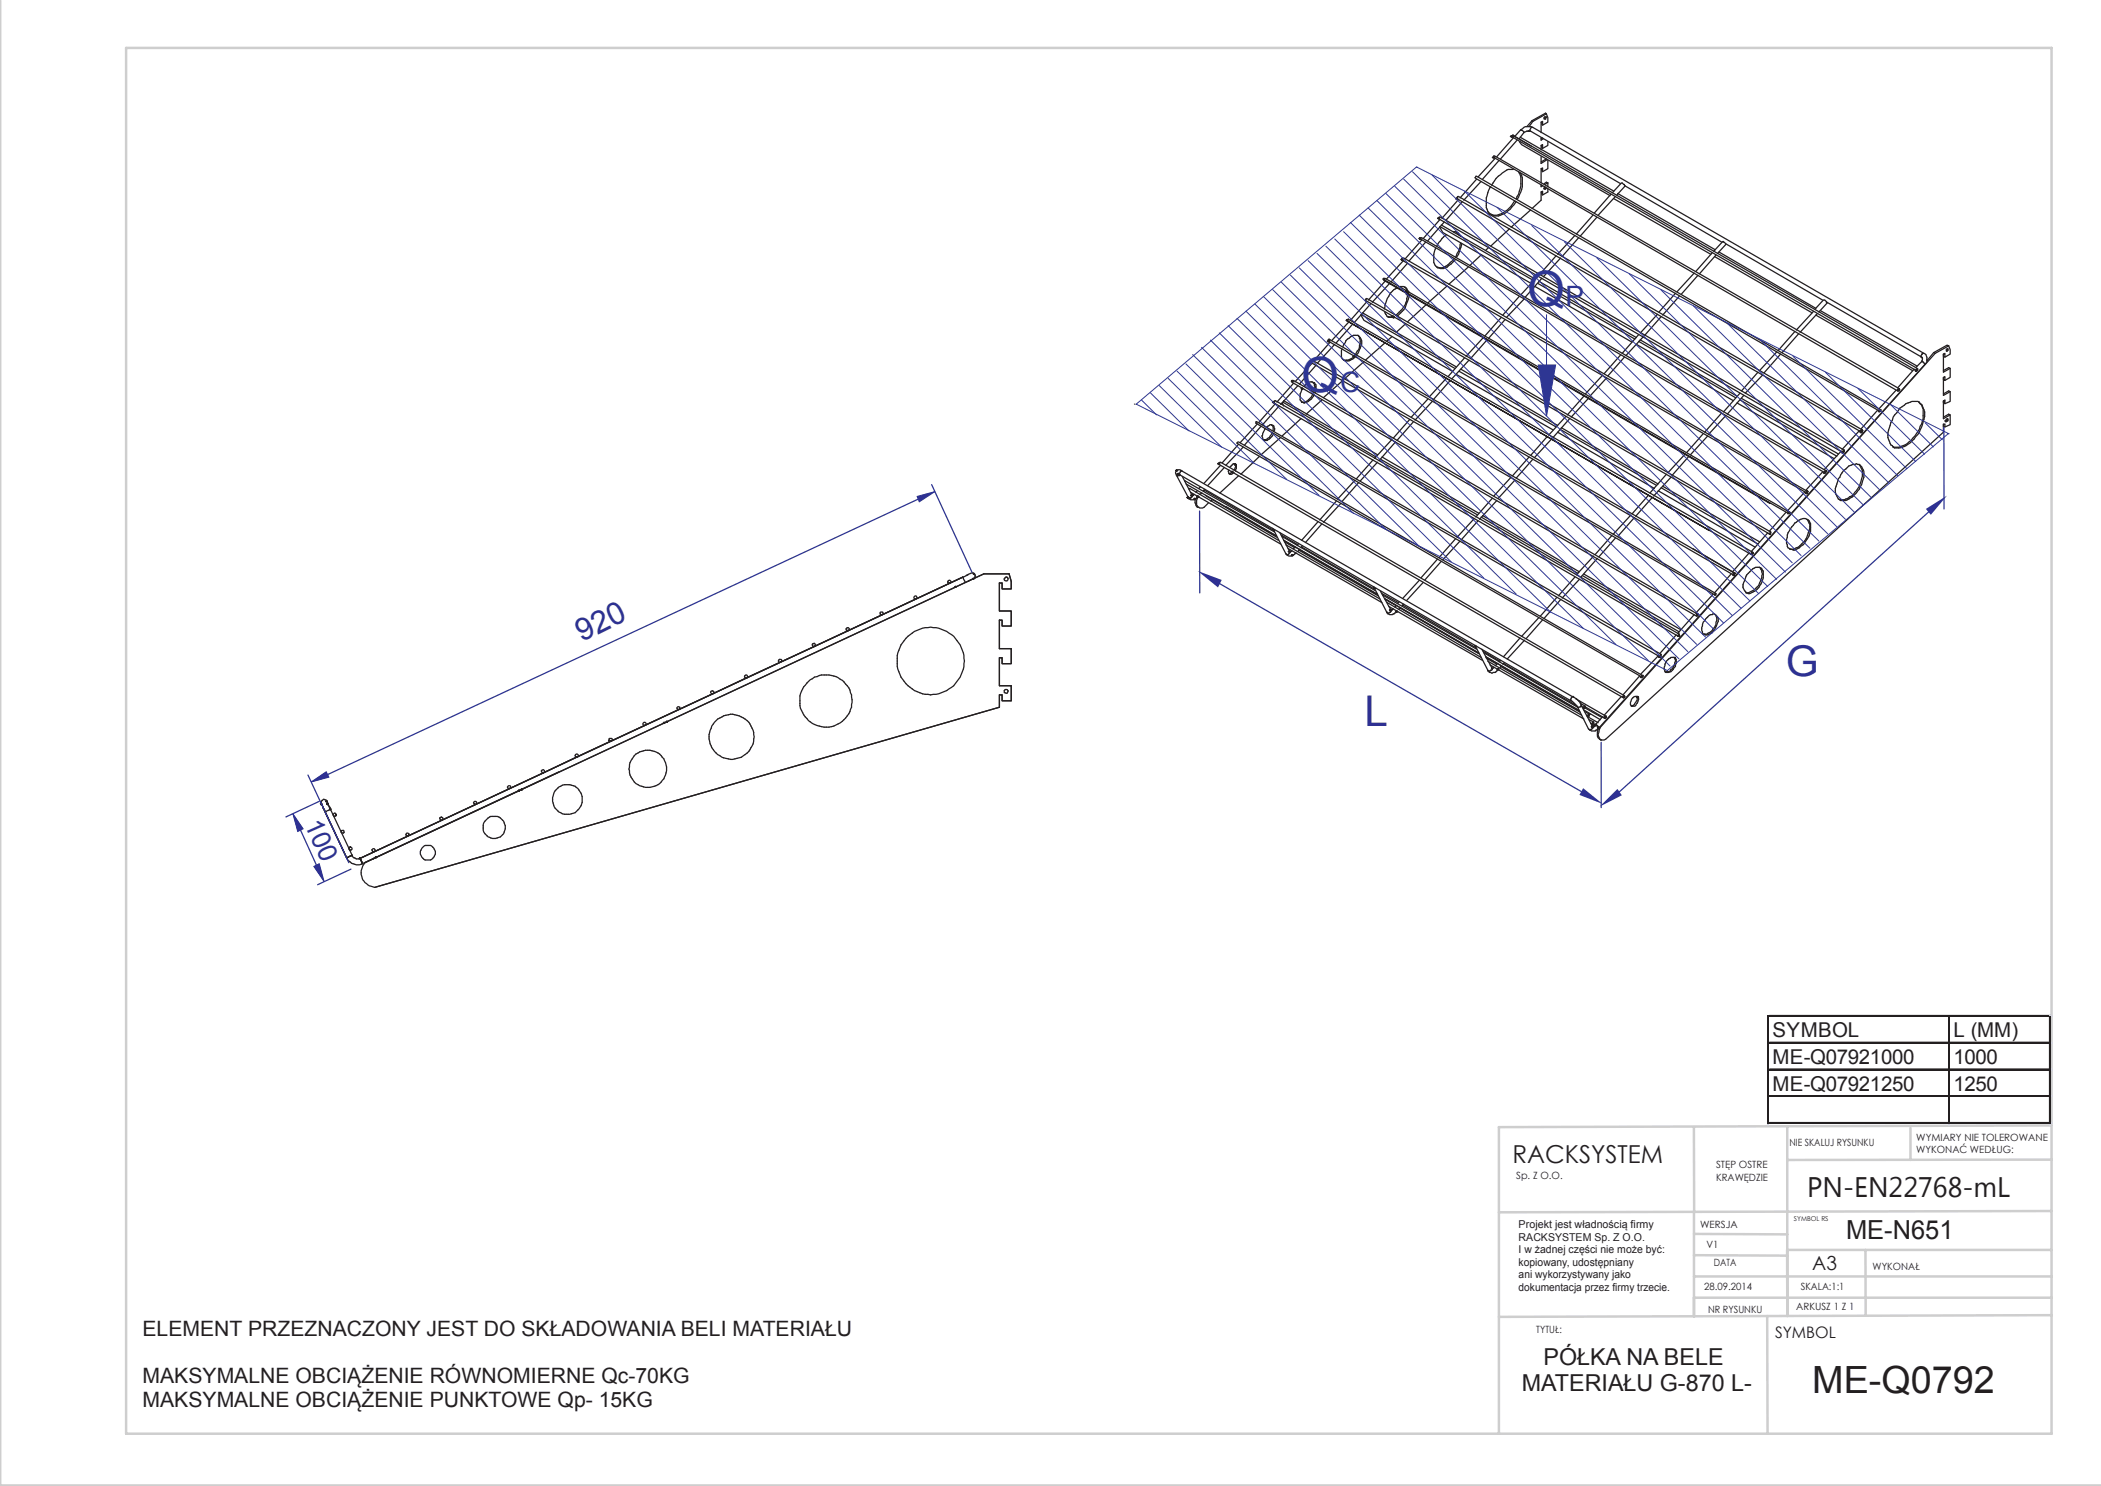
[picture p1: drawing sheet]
<svg xmlns="http://www.w3.org/2000/svg" width="420mm" height="297mm" viewBox="0 0 420 297" stroke-linecap="round" stroke-linejoin="round" font-family="sans-serif">
<g fill="none" stroke="#cecece" stroke-width=".5">
<path d="M0 .1v296.8h420M25.2 9.6h384.9v277h-384.9zM338.6 225.3l.1 16.9M357.3 225.1v37.9v-13.2M381.9 225.5v6.3M410 224.9l-110.4 .4v61.3M410.1 231.8h-52.8M338.6 259.4h71.5M338.6 255.1h71.5M338.6 250.9l18.7 .1M338.6 246.6l18.7 .1M338.6 242.2v20.9"/>
<path d="M357.3 249.8h52.8M372.9 249.8l.1 13.2M410.1 242l-110.5 .3M353.3 263v23.6M410.1 262.9l-110.5 .3"/>
</g>
<g fill="none" stroke="#231f20" stroke-width=".25">
<path d="M189.5 116.2a.3 .3 0 0 1 .4-.2 .3 .3 0 0 1 0 .5h-.3zM190.9 117.3h.3M191 117.2h.1M191 117.4h.1M192.5 115.3l.9-.4a1.04 1.04 0 0 1 1.3-.2 .54 .54 0 0 1 .2 .6 .54 .54 0 0 1-.4 .4M192.5 115.3h.1M192.5 115.3l-29.7 13.9M193 116.4l-.5-1.1-120.5 56.3 .3 .8 .1 .2 39.4-18.3M193.3 114.9l-.2 .1M193.6 114.8l-.2 .1M193.9 116l-.3 .2M194.1 115.9l-.1 .1"/>
<path d="M194.3 115.8h.3M194.4 114.5l.4 .4M194.5 114.7h.3M194.5 115.6h.1M194.6 114.6h.1M194.6 114.8h.1M194.7 115.6v.1h-.3M194.8 115.3h.1M194.9 115v.1M199.8 116.5v5.6h2.4v3h-1.9v-1.2h-.5M200.8 115.7l.3-.4 .4 .3a.39 .39 0 0 1-.3 .5 .39 .39 0 0 1-.4-.4zM201.7 114.7l.5 1.5v1.5h-1.9v-1.2h-.5"/>
<path d="M201.7 114.7h-5l-123.7 57.7M149.3 135.4l-6.8 3.3M155.8 131.8l-.1 .1M162 135.9a5.2 5.2 0 0 1 7 .8 3.6 3.6 0 0 1 1.2 2.6 5.2 5.2 0 0 1-4.9 6.1 5.2 5.2 0 0 1-5.4-5.8 5.1 5.1 0 0 1 2.1-3.7zM162.8 129.2l-47.4 22M162.8 129.2l-13.5 6.2M169.3 125.6a.31 .31 0 0 1 .4-.1 .31 .31 0 0 1 0 .5 .31 .31 0 0 1-.4 0l-.1-.1zM181.5 127.2a6.7 6.7 0 0 1 9.1-.1 6.7 6.7 0 0 1 .7 9.1 5.6 5.6 0 0 1-3.1 2.3 6.7 6.7 0 0 1-8.7-4.8 6.1 6.1 0 0 1 .4-4.3l.2-.5zM199.8 129.6h2.4v3h-1.9v-1.1h-.5v5.6h2.4v3h-1.9v-1.2h-.5v2.5M199.8 123.9v5.7M65.2 159.9l.1 .2h-.1M103.6 158h.3"/>
<path d="M103.7 157.9h.1M103.7 158.1h.1M104.1 157.8h.3M104.2 157.9h.1M104.2 157.7h.1M108.2 154a.34 .34 0 0 1 .4-.2 .34 .34 0 0 1 .3 .5 .34 .34 0 0 1-.5 .2zM108.6 154.5l-36.6 17.1 .4 1M108.6 154.5l-36.6 17.1M115.4 151.2l-6.8 3.3M121.6 148h.4M121.8 147.7a.36 .36 0 0 1 .3-.1 .36 .36 0 0 1 .3 .3l-.4 .2zM121.8 147.9h.1"/>
<path d="M121.8 148.1h.1M132.6 144.5h.3M132.7 144.4h.1M132.7 144.6h.1M133.1 144.3h.4M133.3 144.4h.1M133.3 144.1h.1M199.8 141.4l-124.9 36a3.2 3.2 0 0 1-2.5-1.9 2.89 2.89 0 0 1 .6-3.1M199.8 141.4l-124.9 36M64 160.6h.4M64.1 160.3l.1-.1a.65 .65 0 0 1 .9-.4l.4 .8M64.1 160.7h.3"/>
<path d="M64.1 160.8h.4M64.2 160.7l.2 .2M64.2 160.5h-.1l.3 .3M64.2 160.9h.2M64.4 160.9l.3 .8M64.6 161.3l.1 .3M64.7 161.7l.3 .5M64.7 161.7l.3 .4 4.3 9.4M64.8 161.8l4.5 9.7M65.1 160.2h.3M65.2 160.3h.1M65.3 160.7h.3"/>
<path d="M65.3 160.6h.3M65.4 160.8h.1M65.4 160.5h.1M65.5 160.6l.1 .1M65.5 160.6l.1 .2M65.6 160.7l.5 1.1M65.9 161.8h.3M65.9 161.7h.3M65.9 161.3l.1 .4M65.9 161.1l.2 .6M66 161.9h.1M66 161.6h.1"/>
<path d="M66.1 161.8l-1.1 .4 4.3 9.3 1.1-.6M66.1 161.8l4.3 9.1M67.3 162.9l-.2 .1a.3 .3 0 0 0-.1-.4 .3 .3 0 0 0-.4 .1 .3 .3 0 0 0 .1 .4l.2 .1 .2-.2M69.3 171.5l1.1-.6 .1 .2a1.17 1.17 0 0 0 1.4 .5M69.3 171.5a2.46 2.46 0 0 0 3.1 1.1M69.9 169.3l-.1 .1a.32 .32 0 0 0 .1 .5 .32 .32 0 0 0 .5-.2v-.2l-.5-.2h.2M70.4 170.9l-1.1 .6M71.8 171.6h.3M71.9 171.5h.1M71.9 171.7h.1M72 171.6l.4 1M72 171.7l.4 .9"/>
<path d="M72 171.6v.1M74.8 171.6l-.1 .1M75 171.3h.3M75.1 171.2h.1M75.1 171.5h.1M88 163.4a.31 .31 0 0 1 .4 0 .31 .31 0 0 1 0 .4 .31 .31 0 0 1-.4 0l-.1-.2zM88.2 163.3l.1 .1"/>
<circle cx="183" cy="119.4" r=".3"/>
<circle cx="142.4" cy="138.4" r=".33"/>
<circle cx="149.1" cy="135.2" r=".3"/>
<circle cx="155.9" cy="132" r=".32"/>
<circle cx="162.7" cy="128.9" r=".33"/>
<circle cx="176.2" cy="122.6" r=".33"/>
<circle cx="201.1" cy="138.2" r=".39"/>
<circle cx="101.8" cy="157.3" r=".32"/>
<circle cx="113.4" cy="159.8" r="2.99"/>
<circle cx="115.3" cy="151" r=".3"/>
<circle cx="128.8" cy="144.6" r=".3"/>
<circle cx="129.5" cy="153.7" r="3.7"/>
<circle cx="135.6" cy="141.5" r=".3"/>
<circle cx="146.2" cy="147.3" r="4.5"/>
<circle cx="68.5" cy="166.2" r=".28"/>
<circle cx="74.7" cy="169.9" r=".3"/>
<circle cx="81.5" cy="166.7" r=".3"/>
<circle cx="85.5" cy="170.4" r="1.5"/>
<circle cx="95" cy="160.5" r=".3"/>
<circle cx="98.8" cy="165.4" r="2.25"/>
</g>
<path d="M60.1 165.9l3.2 7.1M63.8 160.2l-6.6 3.1M70.2 173.7l-6.7 3.1" fill="none" stroke="#2e3092" stroke-width=".25"/>
<path d="M58.5 162.6l2.1 3-1.1 .6z" fill="#2e3092"/>
<path d="M58.5 162.6l2.1 3-1.1 .6z" fill-rule="evenodd" fill="#2e3092" stroke="#2e3092" stroke-width=".2"/>
<path d="M62.7 173.2l1.1-.6 1 3.6z" fill="#2e3092"/>
<path d="M62.7 173.2l1.1-.6 1 3.6z" fill-rule="evenodd" fill="#2e3092" stroke="#2e3092" stroke-width=".2"/>
<path d="M183.6 99.8l-118.1 55M186.2 96.9l8.1 17.5M61.6 154.9l8.1 17.5" fill="none" stroke="#2e3092" stroke-width=".25"/>
<path d="M183.3 99.2l3.6-.9-3.1 2z" fill="#2e3092"/>
<path d="M183.3 99.2l3.6-.9-3.1 2z" fill="none" stroke="#2e3092" stroke-width=".2"/>
<path d="M62.2 156.3l3-2 .6 1z" fill="#2e3092"/>
<path d="M62.2 156.3l3-2 .6 1z" fill-rule="evenodd" fill="#2e3092" stroke="#2e3092" stroke-width=".2"/>
<path d="M239.8 102.1v16.4M320.1 148.4v13" fill="none" stroke="#2e3092" stroke-width=".25"/>
<g fill="none" stroke="#231f20" stroke-width=".25">
<path d="M291 39.7h.4M291.1 39.6h.2M291.1 39.9h.2M291.3 39.6v-.2l.3-.1 80.7 46.6h-.2M291.3 39.6v.1l80.8 46.7-.1-.3 .3-.2v.3M291.6 39.9l-3.3 3.7M295 35.2l81 46.7v.1l-.3 .2-80.7-46.5-.1-.2zM295.2 35.8l-3.3 3.8M296.1 36.3l-3.5 3.7M298 37.3a5.3 5.3 0 0 0-.6 5 2.25 2.25 0 0 0 2.9 .6l.4-.2 1.2-.9 1.2-1.5M298.3 31.5h.5M298.5 31.3h.1"/>
<path d="M298.5 31.6h.1M298.9 31.6l-3.4 3.8M299.7 32.1l-3.3 3.7M301.9 27.3h.6M302.1 27.4h.3l80.7 46.7-.2-.2 .3-.3M302.1 27.1h.6M302.2 27.4v-.1l.3-.2 80.9 46.7-.2 .3h-.4M302.4 27h.1M302.5 33.9h-.3a2.58 2.58 0 0 0-2.2 1l-.9 .8-.9 1.3M302.5 27.6l-3.3 3.7M302.5 27.1l3.6 2.1M303.3 28l-3.3 3.8"/>
<path d="M303.6 34.3a4.8 4.8 0 0 1 .1 3.9l-.6 1.5M303.7 28.3l.5 .6 17.7 10.2M303.7 34.5a2.49 2.49 0 0 1 .6 2.4l-.3 1.5-.7 1.5M303.9 27.4l18.7 10.8M304.6 26.5v-.1l-.6-.5-1.2 1.4M304.6 26.5l-.9 1.2M305.5 26.2h.2h-.5l-.6 .3M305.7 26.2h.3M306.3 24.1l-1.1 1.2M306.3 24.1l.1 .2M306.4 25.5a2.2 2.2 0 0 0-2.4 .4M306.4 24.3l-.7 1"/>
<path d="M308.1 27.6v.4l.4-.3M308.1 31.3v1.4l1.2-.8M308.2 29.1v.4l.2 .2v-.8l-.3 .2v.9M308.2 33.7v.5l.2 .1v-.7l-.3 .1v2.9M308.2 38.4v.4l.2 .2v-.8l-.3 .2v1.6l-1.8 1.7M308.2 37h-.1v.3l.3-.1M308.4 25v-.7l-.3 .1v2.1M308.4 27.6l-.3 .1M308.7 37.6v.2h.3v-.2M308.7 37.6h.4M308.8 37.3l-.1 .3M308.8 23.4h.3l-.1 .4h-.3z"/>
<path d="M308.8 23.4l-.1 .3M309 37.5l-.3 .1M309.1 22.8l.3 .7v.9l-1 .6-.2-.1v-.5M309.1 22.8l-.1-.2-2.7 1.5M309.1 31.8l-1 .6M309.1 22.8l-2.7 1.5M309.4 28.3v.8l-1 .6M309.4 32.1v1.6l-1 .6M309.4 37.8v.6l-1 .6M309.4 36.6l-.3-.2-.4 .3M309.4 36.6v.7M309.4 36.6l-.6 .3"/>
<path d="M322 38.8l-3.3 3.8M322.6 39.7l19.4 11.1M322.9 39.3l-3.4 3.7M323.4 38.7l19.5 11.2M324 36.7l-18.2-10.5 .2-.6 .4-.1 78.2 45.1M324.9 37.2l-.2-.3-.6-.3-1.8 1.9M324.9 37.2l-1.7 1.8M324.9 37.2l19.3 11.2M276.4 55.8h.5M276.6 55.6h.1M276.7 55.9h-.1l.3-.3 80.8 46.7M276.9 56.2l-3.3 3.8"/>
<path d="M277.8 56.7l-3.5 3.7M279.3 57.6a5 5 0 0 0-2.4 3.4l-.2 .8M279.9 57.3a1.31 1.31 0 0 1 1.6 1M280 51.9h.5M280.2 51.7h.1M280.2 52h.1M280.3 51.7v-.1h.3l80.7 46.6M280.3 52l80.9 46.5h-.2v-.1l.3-.2M280.3 51.7v.3M280.6 52l-3.4 3.8M280.8 57.4a.58 .58 0 0 1 .4 .8M280.9 58.2h.6"/>
<path d="M281.1 58h.1M281.1 58.3h.6M281.1 58.8h.6M281.2 58.6h.2M281.2 58.9h.6M281.4 58.8a4.7 4.7 0 0 1-2.4 4.2M281.4 58.5h.1M281.4 52.6l-3.3 3.8M281.5 59.1h.2M281.7 58.9v.5a7 7 0 0 1-2.3 3.7h-.1M283.6 47.7h.5M283.8 47.5h.1"/>
<path d="M283.8 47.8h.1M283.9 47.8l.2-.3h.1l80.9 46.5M283.9 47.8l80.9 46.7-.2-.2h.2l.1-.3 .2 .2-.2 .1M284.2 48l-3.3 3.7M285 48.4l-3.3 3.8M287.1 49.6l-.5 1.2v.8a1.8 1.8 0 0 0 .8 1.9h.3M287.2 53.4l.5 .1M287.4 43.6h.4M287.5 43.5h.2M287.5 43.8h.2M287.7 43.5l.1-.2 80.9 46.7M287.7 43.8l80.8 46.6"/>
<path d="M287.7 43.5v.3M287.8 45.4l.6 1.1 17.7 10.2M287.8 45.3l18.8 10.8M287.8 43.9l-3.3 3.8M288.1 45l18.8 10.8M288.7 44.4l-3.3 3.7M289.2 46.9l-.9 .8-1.1 1.5M289.3 57.1l-3.9 3.5M290.5 46.3h.5l.6 .3 .4 .6M290.7 51.7l-.2 .3-1.5 1.2a1.55 1.55 0 0 1-1.3 .3M291 51.9l-1.7 1.5-.4 .1a1.28 1.28 0 0 1-1.2 0M291.3 46.5l.4 .6"/>
<path d="M292 48.6l-.4 1.6-.6 1.2M292.2 48.7l-.6 2.1-.5 .6M292.3 40.3l-3.3 3.8M293.5 53.4l-3.9 3.4M296.1 51l-2.3 2.1M297.6 49.5l-.6 .6M301.8 45.7l-3.8 3.5M302.8 40.2a5.2 5.2 0 0 1-4.3 2.8l-.5-.1M303.7 59.2l-3.3 3.8M304.6 59.8l-3.4 3.6M306 42l-3.9 3.4M306.9 57.3l19.3 11.1"/>
<path d="M307.5 56.7l19.3 11.1M307.5 55.2l-3.5 3.7M307.6 56.2l19.5 11.3M308.2 55.6l-3.3 3.8M311.1 51.1l-3.3 3.8M312 51.6l-3.5 3.7M314.8 47.1l-3.4 3.7M315.6 47.5l-3.3 3.8M318.4 43l-3.3 3.8M319.2 43.5l-3.3 3.7M334.9 58.6l-3.3 3.8M335.7 59.2l-3.3 3.8"/>
<path d="M338.7 54.6l-3.5 3.7M339.4 55l-3.3 3.8M342.3 50.5l-3.3 3.8M342.6 50.2l1.8-1.9h.1l.5 .6-1.7 1.8M342.7 51.3l19.5 11.2M343 51l-3.3 3.7M343.6 50.4l19.4 11.2M345 48.7l19.3 11.3M258.1 76.2h.5M258.3 76.3l.3-.3 80.8 46.7M258.3 76.3l80.8 46.8h.2v-.1M258.3 76.3h.1"/>
<path d="M258.3 76h.1M258.6 76.6l-3.3 3.8M259.5 77.1l-3.5 3.7M260.1 77.7h.4M260.2 77.5h.2M260.2 77.8h.2M260.4 77.7a2.7 2.7 0 0 0-.3 2.4l.1 .3M260.7 77.2a1.54 1.54 0 0 1 2.1-.7 2.28 2.28 0 0 1 .1 1.9v.2M262 72.1l.3-.1 80.7 46.6v.3l-81-46.5zM262.3 72.6l-3.4 3.7M262.5 78.7a2.26 2.26 0 0 1-2.3 1.7M262.5 76.5l.3 .3 .1 .6-.3 1"/>
<path d="M262.6 78.9v.3a2.65 2.65 0 0 1-1.9 1.3l-.5-.1M263.1 73l-3.3 3.8M264.3 79.9l-3.2 2.9M265.3 68.2h.5M265.5 67.9h.4M265.5 68.1h.3M265.5 68.4h.1M265.6 67.8h.2M265.9 68.4l-3.3 3.7M266.8 68.8l-3.4 3.8M268.3 69.7l-.1 .6a1.43 1.43 0 0 0 .4 1.7M268.5 76l-3.9 3.5"/>
<path d="M269.1 64h.4M269.2 63.9h.2M269.4 63.9h.1v-.2l80.9 46.7h-.2M269.4 63.9v.3h-.2M269.7 64.3l-3.5 3.8M270.4 71.2h.5a1.85 1.85 0 0 1-2.3 .8M270.4 64.8l-3.3 3.7M270.6 71.1h.1M270.6 71.4h.1M270.7 71.2l-1.2 .8h-.9M271.5 67l.3 .3a3.1 3.1 0 0 1-.5 2.9l-.3 .6M271.5 67h-.3a2.37 2.37 0 0 0-2.3 1.5l-.3 .3-.1 .5"/>
<path d="M271.5 67a1.77 1.77 0 0 1 .4 2.6l-.4 1-.3 .3M272.1 63l.6 1 17.7 10.2M272.1 62.8l18.7 10.8M272.4 62.5l18.7 10.8M272.7 72.3l-3.9 3.4M273.3 60.3l-3.3 3.7M274 60.7l-3.3 3.8M276.9 68.5l-3.9 3.5M276.9 62.4l.4 .9M277.3 63.3l.6 .1 .8-.1M277.3 63.3l.3 .1h1.1M278.2 67.3l-1 .9"/>
<path d="M278.4 63.1h.1M278.4 63.4h.4M278.5 63.6h.2M280.9 64.8l-1.8 1.6M285.1 60.9l-3.7 3.4M285.4 79.8l-3.3 3.6M289.2 75.6l-3.5 3.7M289.9 76l-3.3 3.8M291.1 74.8l19.4 11.1M291.7 74.2l19.4 11.1M292 73.8l19.4 11.2M292.8 71.5l-3.3 3.8"/>
<path d="M293.7 72l-3.5 3.7M296.5 67.5l-3.4 3.7M297.3 67.9l-3.3 3.8M300.1 63.4l-3.3 3.8M300.9 63.9l-3.3 3.7M316.6 79.2l-3.3 3.7M317.5 79.6l-3.4 3.8M320.4 75l-3.5 3.7M321.1 75.6l-3.3 3.6M324 70.9l-3.3 3.8M324.7 71.4l-3.3 3.7M327.1 68.8l19.4 11.3"/>
<path d="M327.6 68.2l19.3 11.3M327.6 66.9l-3.3 3.7M327.9 67.9l19.3 11.3M328.5 67.3l-3.5 3.8M331.3 62.8l-3.4 3.8M332.1 63.3l-3.3 3.7M347.8 79.9l19.4 11.3M347.8 78.6l-3.3 3.7M348.1 79.6l19.4 11.1M348.6 79l-3.3 3.8M351.4 74.4l-3.3 3.7M352.3 75l-3.4 3.6"/>
<path d="M355.2 70.3l-3.5 3.8M355.9 70.8l-3.3 3.7M358.8 66.3l-3.3 3.7M359.5 66.7l-3.3 3.8M362.5 62.2l-3.4 3.8M362.8 61.8l1.7-1.8h.3l.4 .6-1.6 1.8M363 63l19.3 11.1M363.3 62.7l-3.5 3.7M363.9 62.1l19.3 11.1M365.2 60.4l18.9 11 .2 .3M379 78l-3.4 3.7M379.3 77.8h.5"/>
<path d="M379.5 77.7h.1l-81-46.5v.3l80.7 46.6M379.5 77.8l.1-.1v.4h-.3zM379.5 78h.1M382.6 73.8l-3.3 3.7M382.9 73.9h.2M382.9 74.2h.2M384.1 72.3h.3v.1l.3 .2v.3l-65.1 72.6-.1-.3-.5-.3M384.1 72.3l-1.2 1.2M384.3 71.7l-.2-.3h-.1a.57 .57 0 0 1 .6-.8 1.36 1.36 0 0 1 .3 2.1l-.2 .2M384.3 71.7l-.2 .6M386.5 70.5l-1.3 1.6M386.8 70.6l-66.9 74.8-.3 1a1.31 1.31 0 0 0 .5 1.5l-.3-.1a1.91 1.91 0 0 1-.3-2.1"/>
<path d="M388.5 75.4l.3-.1v.7l-.3-.1zM388.5 74.1l1-.6 .3 .1v1.8l-1 .6M388.5 70.8l.3-.2v.8M388.5 78.7l1-.6 .3 .2v1.9l-1 .5M388.5 70.8v3.6l1.3-.8M388.5 75.4v3.6l1.3-.7M389.1 69.9l.3-.2-.2 .5h-.1zM389.2 69.7l-.1 .3M389.5 69.1l.3 .8v.9l-1 .6-.3-.2v-.4M389.5 69.1l-.3-.1-2.7 1.5 .3 .1M389.5 69.1l-2.7 1.5M235 94h.5"/>
<path d="M235 94.6l.2 .3M235.2 94.2a.75 .75 0 0 1 1.2 0M235.2 94.2l-.2 .3M235.2 94.2h.1M235.2 93.9h.1M235.3 94.8h.5M235.5 94.6h.1M235.5 94.9h.1M235.6 94.8l.3 .1M235.8 94.8l.1-.5 .5-.1 78.1 45.1M235.8 94.8l.1 .1M235.9 94.9l-.1 .2h-.5l-.1-.2 2.4 4.5 .1 .2 .5-.2"/>
<path d="M235.9 94.9l78.2 45.2M236.4 95.2l1.9 3.9M236.8 96.1l18 10.2M237.1 96.7l18 10.4-10-5.9M237.3 99.4h.4M237.4 99.3h.2M237.4 99.6h.2M237.7 99.4h-.1v.2M237.7 97.8v-.2h.2l17.7 10.4M237.7 99.4v.2l.5-.2M238 98.4l18 10.3M238 99h.6"/>
<path d="M238.2 99.1h.3M238.2 98.8h.3M238.3 99.1l-.1 .3M238.6 99.7h.5a1.37 1.37 0 0 0 .3 1.7h.3M238.8 98.8l-.3 .2M238.8 99.6h.1M238.8 99.9h.1M239.2 99.3h.5M239.4 99.1h.1M239.4 98.1l-.3 .3M239.5 99.4h-.1l-.2 .9a.95 .95 0 0 0 .4 1.1 .95 .95 0 0 0 1.1 0l.9-.9M239.5 99.3a1.32 1.32 0 0 1-1.9 .3"/>
<path d="M240 97.3l-.3 .3M240.3 98.5l-.5 .3M240.7 97.9l14 8.1M240.9 97.8l-.3 .3 .1 .1M241 99l14.3 8.4M242.4 99.9l-.3 .3M243.4 92.7h.5M243.6 92.8h.1M243.6 92.5h.1M243.7 92.5l.3-.1 80.7 46.6M243.7 92.8l80.9 46.7-.2-.3M243.7 92.5v.3"/>
<path d="M244 93l-3.3 3.6M244.8 93.4l-3.3 3.6M245.7 93.9l-.2 .3 .2 .4a.58 .58 0 0 0 .9-.1h.1M245.8 93.4l.8-.7a.6 .6 0 0 1 .5 .2 .6 .6 0 0 1 .1 .7l-.2 .6M246.1 94.3h.5M246.3 94.5h.1M246.3 94.2h.1M246.4 94.3l-.4 .3h-.3M246.7 92.8h.5M246.9 93h.1M247 92.7h-.1a1.16 1.16 0 0 1-.2 1.3M247.6 95.1l-3.7 3.4"/>
<path d="M247.6 88.8l-3.3 3.7M248.5 89.4l-3.4 3.6M251.1 84.3l81 46.5v.3l-.3 .1-80.7-46.6zM251.4 84.7l-3.5 3.8M251.8 91.2l-3.7 3.6M252.1 85.2l-3.3 3.7M252.9 85.6l-.6 1.5 .3 .8M253.2 85.3l.6-.3a.53 .53 0 0 1 .7 0l.3 .6-.1 .6M254.2 85a.77 .77 0 0 1 .3 1.1M254.4 86.5l-.2 .2a1.94 1.94 0 0 1-1.6 1.2M254.4 80.4h.4M254.5 86.7a1.89 1.89 0 0 1-1.6 1.3l-.3-.1"/>
<path d="M254.5 80.5h.2M254.5 80.2h.2M254.7 80.5l.1-.4h.2l80.7 46.6M254.7 80.5l80.8 46.7 .2-.5M255 80.7l-3.3 3.7M255.7 81.1l-3.3 3.8M256 87.4l-3.9 3.5M256.3 80.5l.3 .6M256.5 80.4l18.6 10.9M256.6 80.1l18.8 10.8M260.1 83.7l-3.8 3.4M270.9 96l-3.5 3.7"/>
<path d="M271.6 96.4l-3.3 3.8M274.5 91.9l-3.3 3.8M275.4 92.4l-3.5 3.7M276 91.8l19.3 11.1M276.3 91.3l19.3 11.3M278.2 87.9l-3.4 3.7M279 88.3l-3.3 3.8M281.8 83.8l-3.3 3.8M282.6 84.3l-3.3 3.7M286.3 80.2l-3.4 3.8M298.3 99.6l-3.3 3.7M302.1 95.4l-3.5 3.7"/>
<path d="M302.8 96l-3.3 3.6M305.7 91.3l-3.3 3.8M306.4 91.8l-3.3 3.7M309.3 87.3l-3.3 3.7M310.2 87.7l-3.5 3.8M311.4 86.4l19.3 11.2M311.8 85.8l19.4 11.2M312.1 85.5l19.4 11.2M313 83.2l-3.4 3.8M313.8 83.7l-3.3 3.7M329.5 99l-3.3 3.7M330.3 99.4l-3.3 3.8"/>
<path d="M331.5 98.1l19.3 11.2M332.1 97.5l19.3 11.2M332.4 97.2l19.3 11.1M333.1 94.8l-3.3 3.7M334 95.4l-3.4 3.7M336.9 90.7l-3.5 3.8M337.6 91.2l-3.3 3.7M340.5 86.7l-3.3 3.7M341.4 87.1l-3.5 3.8M344.1 82.6l-3.3 3.8M345 83.1l-3.5 3.7M347.2 80.5l19.4 11.1"/>
<path d="M360.7 98.4l-3.4 3.7M361 98.2h.5M361 98.4h.3M361 98.7h.2M361.2 98.1h.1M361.3 98.2v.3h-.4M364.3 94.3l-3.3 3.6M364.6 94.3h.2M364.6 94.6h.2M364.8 94.2h.4M364.9 94.3v.2h-.4M364.9 94.3h.2"/>
<path d="M368.1 90.1l-3.5 3.8M368.1 90.4h.4M368.2 90.3h.2M368.2 90.6h.2M368.5 94l.5-.3a3.5 3.5 0 0 1 2.1-1l.6 .1a2.92 2.92 0 0 1 .6 3.5 5.6 5.6 0 0 1-3.3 3.7h-.5a.98 .98 0 0 1-1-.3 2.93 2.93 0 0 1-.2-3.4l.2-.6zM368.7 90l-.3 .1v.3M368.7 90l-.2 .4M371.5 92.8h.2a3.8 3.8 0 0 1 .1 3.9l-.7 1.4a2.6 2.6 0 0 1-1.4 1.2l-.3 .3-.7 .3h-.9l-.2-.2M371.7 86.1l-3.5 3.7M371.7 86.2h.6M371.8 86.1h.6M371.8 86.4h.5"/>
<path d="M372 86.5h.1M372.3 86.2l-.2 .2M375.3 82l-3.3 3.8M375.4 82.2h.5M375.6 82h.1M375.6 82.3h.1M375.9 81.9h-.2v.3M379.8 81.6l1.2-.9a3.4 3.4 0 0 1 2.7-.3 3.5 3.5 0 0 1 .7 3.9l-.3 1a6.5 6.5 0 0 1-4.6 4.2 .91 .91 0 0 1-1.2-.4l-.3-.2a3.6 3.6 0 0 1-.2-3.9l.6-1.6zM383.5 80.4a2.82 2.82 0 0 1 .9 2.7l-.1 1a8.7 8.7 0 0 1-3.5 4.8l-1.2 .5h-1l-.2-.2M388.5 80.1v.4l.3 .2v-.8l-.3 .3v3.5l1.3-.8M388.5 84.7v.6h.3v-.6l-.3 .2v1.5l-67.5 61.4-.9 .1M388.5 83.4l1-.6 .3 .1v2l-1 .4"/>
<path d="M388.8 84.1h.6v-.4l-.3 .1v.3M388.9 84.3h.2M389.2 83.7v.1l-.3 .2M254.4 105.6v.1h.1M254.8 105.9h-.3v-.2l2.6 5M255.9 106.5l1.9 3.7v.3l-.3 .3-.4-.1M256.2 106.9l3.3 2M256.3 107.2l18.6 10.8M256.6 108l18.8 10.8M256.8 108.3l2.1 1.2M257.1 108.9l18.7 10.8M257.5 109.6l18.8 10.8"/>
<path d="M257.7 110.4h.1M257.7 110.1h.1M258 110.2h-.2l.2 .2M258.1 111h.5M258.3 110.1h-.2v.1h-.6M258.3 110.8h.1M258.3 111.1h.1M259 109.3l-.4 .3M259.2 110.5h-.2a1.18 1.18 0 0 1-1.9 .2M259.6 109.9l15.9 9.2M259.6 108.6l-.3 .4M259.8 109.8l-.3 .4"/>
<path d="M260.2 109.3l14.6 8.4M260.4 109l-.3 .5M263.5 104.2l-3.3 3.8M264.3 104.7l-3.3 3.7M267.1 100.2l-3.3 3.7M268 100.6l-3.4 3.8M275.1 117.6h-.3l-.2-.3 2.6 4.9M276 118.2l2.1 3.7M276.3 118.6l3.3 1.8M276.4 118.9l18.8 10.8M277 119.8l2.1 1.2-.3 .3M283.8 115.9l-3.3 3.6"/>
<path d="M284.5 116.4l-3.3 3.6M287.4 111.7l-3.3 3.8M288.1 112.2l-3.3 3.7M291 107.7l-3.3 3.7M291.9 108.1l-3.5 3.8M294.7 103.6l-3.4 3.8M295.5 104.1l-3.3 3.7M296.1 103.3l19.3 11.3M296.4 103l19.3 11.3M299.2 100l-3.4 3.8M311.2 119.4l-3.3 3.7M312 119.8l-3.3 3.8"/>
<path d="M314.8 115.3l-3.3 3.8M315.7 115.8l-3.4 3.7M316.3 115l19.4 11.3M316.6 114.7l19.4 11.1M318.6 111.1l-3.5 3.8M319.3 111.6l-3.3 3.7M322.2 107.1l-3.3 3.7M322.9 107.5l-3.3 3.8M325.9 103l-3.4 3.8M326.7 103.5l-3.3 3.7M338.4 109.6l8.4 5M341.7 106l-72.3-41.8 80.7 46.6 .3-.1v-.3l-.3 .1v.3"/>
<path d="M342.4 118.8l-3.4 3.7M343 118.6l-.3 .2v.1h.2M346 114.7l-3.3 3.8M346.3 114.9h.5M346.5 114.6h.4M346.5 114.7h.3M346.5 115h.1M346.8 114.4l-80.9-46.5-.3 .2v.1l80.9 46.7v-.3h.1v-.2l.2 .2M346.8 114.6l-.2 .3M349.6 110.5l-3.3 3.8M350.1 110.5h.4M350.4 113.7l.6-.3h.7l.3 .1a2.47 2.47 0 0 1 .2 2.9 3.3 3.3 0 0 1-2.7 2.2 .78 .78 0 0 1-.8-.6 1.55 1.55 0 0 1 0-1.9 3.6 3.6 0 0 1 1.7-2.4z"/>
<path d="M351.7 113.4a2.47 2.47 0 0 1 .2 2.8 3.3 3.3 0 0 1-2.7 2.3l-.2-.2M353.4 106.5l-3.3 3.7M353.8 100.6l-77.1-44.5v-.2l80.7 46.7v.1l.2-.1M354 106.3l-.3 .5h.1l-80.8-46.7v-.3l.3-.1 80.7 46.6-.2 .5M357 102.4l-3.3 3.8M357.4 102.4h.5M357.6 102.6h.1M357.7 102.3h-.3v.3M357.7 102.3l-.1 .3M358.8 104.5l.3-.1a1.59 1.59 0 0 1 1.5-.8 1.59 1.59 0 0 1 1.3 1.1 5.3 5.3 0 0 1-3.1 5.2 1.54 1.54 0 0 1-1.7-1.8 4.1 4.1 0 0 1 1.4-3.1zM361.2 103.8a2.11 2.11 0 0 1 .3 2.7 4.9 4.9 0 0 1-3 3.3h-.6M277.3 120.4l18.8 11"/>
<path d="M277.6 121.2l18.8 10.8M277.9 121.8h.2M278.1 121.9v.3l-.5 .3-.4-.3a1 1 0 0 0 1.6 .3l.3-.1M278.1 121.9v.2h-.2M278.5 121.6l-.3 .3h-.4M279 122.2h.4M279.1 122.1h.2l-.2 .3M279.1 122.4h.2M279.7 120.3l-.3 .3M279.9 121.5l15.7 9.1M280 121.5l-.4 .3M280.3 120.9l14.7 8.5"/>
<path d="M280.6 120.7l-.3 .3M295.2 129.1h-.3v-.1l2.5 4.9M295.5 130.5l-18.6-10.8 18.7 10.8M296.2 129.7l2.1 3.9M296.5 130.2l3.3 1.9M296.7 130.5l18.6 10.8M297 131.2l18.7 10.8M297.1 131.5l2.1 1.2M297.4 132.1l18.8 10.8M297.9 132.9l18.7 10.8M298.2 133.5l.1 .1h-.1zM298.3 133.6v.2l-.4 .3h-.5v-.2l.3 .5 .6 .1 .2-.1h.4l.6-.6"/>
<path d="M298.6 133.3v.2l-.3 .1M299.2 133.8h.5M299.4 132.6l-.5 .4M299.4 133.6h.1M299.4 133.9h.1M300 133.2l15.9 9.1M300 132l-.3 .3M300.1 133l-.3 .5M300.6 132.6l14.5 8.4M300.7 132.4l-.3 .3M303.9 127.5l-3.3 3.7M304.8 127.9l-3.5 3.8"/>
<path d="M307.6 123.4l-3.4 3.8M308.4 123.9l-3.3 3.7M315 139.6l6.1 3.5v.3h-.1M324.1 139.2l-3.4 3.7M324.4 139.2h.5M324.7 139l-.1 .5M324.7 139l-.3 .2M327.1 139.2l.2 .1a2.15 2.15 0 0 1-1.1 1.8l-.1-.1M327.1 139.3h.5M327.3 139.2a.72 .72 0 0 1 .1 1l-.1 .3a.8 .8 0 0 1-.9 .6h-.3a1.63 1.63 0 0 1 .7-1.9h.6M327.3 139.5h.1M327.7 135.1l-3.3 3.8"/>
<path d="M327.9 135.3h.4M328 135.1h.2M328 135.4h.2M328.2 135.1v-.1h.3l-.2 .3M328.2 135.1v.2M328.3 135l-80.7-46.7-.3 .2v.1l81 46.7M331.5 131.1l-3.5 3.6M331.5 131.2h.6M331.6 131.4h.3M331.6 131.1h.3M332.1 130.8h-.2l-.1 .4M333.6 131.7l.4-.3h.9a2.35 2.35 0 0 1-.4 2.4 1.43 1.43 0 0 1-1.7 .4v-.1a.98 .98 0 0 1 0-1.1 1.86 1.86 0 0 1 .8-1.3z"/>
<path d="M334.6 131.4l.2 .1a.69 .69 0 0 1 0 .9 1.73 1.73 0 0 1-.8 1.4 .81 .81 0 0 1-1 .4M335.1 126.9l-3.3 3.7M335.4 127h.4M335.5 126.9h.2M335.7 126.7h-.2l-.1 .3v.2h.3M338.7 122.8l-3.3 3.8M339.1 122.8h.5M339.3 123h.1M339.4 122.7h-.3v.4M339.4 122.7l-.1 .3M342.9 122.8a1.15 1.15 0 0 1 .4 1.7 3.3 3.3 0 0 1-1.9 2.4l-.9-.2M342.9 122.8l-.5-.1-.7 .3a3.4 3.4 0 0 0-1.5 3l.3 .7"/>
<path d="M342.9 122.8l.1 .3a1.28 1.28 0 0 1 0 1.2 2.6 2.6 0 0 1-1.6 2.3l-.2 .1h-.7M314.1 140.1l-.2-.3 .5-.6 .7 .4a1.68 1.68 0 0 1 .9 1.2M314.1 140.1l1.2 1M315.9 140.5l1 .6-.1 .3 3.4 2M316.5 141.4h.4M316.6 141.9l3.3 1.9M316.6 141.3h.2M316.6 141.6h.2M316.8 142.2l1 .6M316.9 141.3l3.9 2.2v-.4h.2M316.9 141.1h-.3v.3l-.3-.1M317.4 142.9h.1"/>
<path d="M317.5 145.7l.2 .1zM317.5 145.7l-2.2-4.6 .1 .3h.2l.3-.1 .3-.5h-.2l2.4 4.6-.3 .4h-.4a1.28 1.28 0 0 0 1.8-.1M317.5 142.9v.2l-.3-.2 .3 .2M317.5 143.2h-.1l2.1 1.2M317.7 143.8l.9 .5M317.8 142.8l-.1 .3h-.5M317.8 142.8l-.1-.2-.2 .3M318.1 145.2h.6M318.3 145h.3M318.3 145.5h.1M318.4 145.2l.2 .2h-.5M318.6 144.3l-.2 .4"/>
<path d="M318.6 144.3l-.3 .1v.3h.1l-.4-.1M318.6 144.9h.6M318.7 144.7h.3M318.9 145l.3-.1 .1 .3 .3 .2M319 145l-.4 .2M319.3 145.5h.5M319.5 145.4h.1M319.5 145.7h.1M319.6 145.4l-.1 .3M319.8 145.4h.1M320.4 143.2l-1.5 1.7M320.5 143.4h.5"/>
<path d="M320.7 143.2h.1M321 143.4v.1h-.3"/>
</g>
<path d="M316.5 157.5l3.9 3.2-4.7-1.8z" fill="#2e3092"/>
<path d="M241.5 115.3l74.6 42.9" fill="none" stroke="#2e3092" stroke-width=".25"/>
<path d="M239.4 114.1l4.8 1.8-.7 1.5z" fill="#2e3092"/>
<path d="M388.6 85.4v16.3M386 101.9l-63.8 57.8" fill="none" stroke="#2e3092" stroke-width=".25"/>
<g fill="#2e3092">
<path d="M319.8 161.2l3.5-3.5 .9 1.2z"/>
<path d="M385 101.7l4.2-2.6-3.2 3.8z"/>
</g>
<g fill="#cdd7e0">
<path d="M353.4 202.9h.3z" fill-rule="evenodd"/>
<path d="M389.6 202.9h.3z" fill-rule="evenodd"/>
</g>
<path d="M353.7 202.9h56.3" fill="none" stroke="#231f20" stroke-width=".2"/>
<path d="M353.7 203.1h56.3" fill="none" stroke="#231f20" stroke-width=".31"/>
<path d="M409.7 202.9h.3z" fill-rule="evenodd" fill="#cdd7e0"/>
<path d="M353.4 202.9v21.7M353.7 208.3h56.3M353.7 213.6h56.3M353.7 219h56.3M389.6 203.3v21.3M409.7 203.3v21.3M353.7 224.3h56.3" fill="none" stroke="#231f20" stroke-width=".2"/>
<path d="M353.5 202.9v21.7M353.7 208.4h56.3M353.7 213.8h56.3M353.7 219.1h56.3M389.7 203.3v21.3M409.8 203.3v21.3M353.7 224.5h56.3" fill="none" stroke="#231f20" stroke-width=".31"/>
<path d="M353.4 224.6v.4" fill="none" stroke="#cdd7e0" stroke-width=".2"/>
<path d="M353.4 224.6h.3v.4h-.3z" fill-rule="evenodd" fill="#cdd7e0"/>
<path d="M389.6 224.6v.4" fill="none" stroke="#cdd7e0" stroke-width=".2"/>
<path d="M389.6 224.6h.3v.4h-.3z" fill-rule="evenodd" fill="#cdd7e0"/>
<path d="M409.7 224.6v.4" fill="none" stroke="#cdd7e0" stroke-width=".2"/>
<path d="M409.7 224.6h.3v.4h-.3z" fill-rule="evenodd" fill="#cdd7e0"/>
<path d="M410 202.9h.3" fill="none" stroke="#cdd7e0" stroke-width=".2"/>
<path d="M410 202.9h.3v.4h-.3z" fill-rule="evenodd" fill="#cdd7e0"/>
<path d="M410 208.3h.3" fill="none" stroke="#cdd7e0" stroke-width=".2"/>
<path d="M410 208.3h.3v.3h-.3z" fill-rule="evenodd" fill="#cdd7e0"/>
<path d="M410 213.6h.3" fill="none" stroke="#cdd7e0" stroke-width=".2"/>
<path d="M410 213.6h.3v.4h-.3z" fill-rule="evenodd" fill="#cdd7e0"/>
<path d="M410 219h.3" fill="none" stroke="#cdd7e0" stroke-width=".2"/>
<path d="M410 219h.3v.3h-.3z" fill-rule="evenodd" fill="#cdd7e0"/>
<path d="M410 224.3h.3" fill="none" stroke="#cdd7e0" stroke-width=".2"/>
<path d="M410 224.3h.3v.3h-.3z" fill-rule="evenodd" fill="#cdd7e0"/>
<path d="M309.2 62.9v10.1" fill="none" stroke="#2c3695" stroke-width=".2"/>
<path d="M307.5 73h3.5l-1.8 10.2z" fill="#2c3695"/>
<g fill="none" stroke="#2c3695" stroke-width=".2">
<path d="M277 38.7l78.2 77.1M278.8 37.2l78.1 77.1M280.6 35.8l77.7 76.7M282.4 34.3l77.6 76.7M283.1 33.4h.1M286.3 35l75.5 74.6M292.8 38.2l70.8 69.9M252.6 59.3l70.4 69.5M254.4 57.9l75.1 74.1M256.2 56.4l77.7 76.7M257.9 55l77.7 76.7M259.7 53.5l77.7 76.7"/>
<path d="M261.5 52.1l77.7 76.7M263.3 50.6l77.7 76.7M265 49.2l77.7 76.7M266.8 47.8l77.7 76.7M268.6 46.3l77.7 76.7M269.9 44.4l78.2 77.2M271.7 43l78.1 77.1M273.5 41.6l78.1 77.1M275.3 40.1l78.1 77.1M299.3 41.4l66.1 65.3M306.2 45.1l60.9 60.2M312.7 48.3l56.2 55.5"/>
<path d="M319.2 51.5l51.5 50.9M325.7 54.7l46.8 46.2M332 57.9l42.1 41.5M228.2 80l3 2.9M230 78.5l7.7 7.6M231.7 77.1l12.5 12.3M233.5 75.6l17.2 17M235.3 74.2l21.9 21.6M237.1 72.7l26.6 26.3M238.4 70.9l32.2 31.7M240.2 69.4l36.9 36.5M242 68l41.6 41.1"/>
<path d="M243.7 66.5l46.4 45.8M245.5 65.1l51.1 50.4M247.3 63.6l55.8 55.1M249.1 62.2l60.9 60.2M250.8 60.8l65.7 64.8M307.5 73h3.5l-1.8 10.2zM338.5 61.1l37.4 36.9M345.4 64.8l32.2 31.8M351.9 68l27.5 27.1M358.4 71.2l22.8 22.5M364.9 74.4l18.1 17.8M371.4 77.6l13.3 13.2"/>
<path d="M227.1 80.8l56.1-47.4 106.3 53.3-56.2 47.3zM377.9 80.9l8.6 8.4M384.8 84.5l3.5 3.4M389.5 86.7h.1"/>
</g>
<path d="M226.8 80.8h.1" fill="none" stroke="#231f20" stroke-width=".2"/>
<g font-size="9.7" fill="#2c3695">
<text x="305.4" y="61.1">Q</text>
<text x="260.2" y="78.3">Q</text>
</g>
<g font-size="8.5" fill="#2e3092">
<text x="357" y="135">G</text>
<text x="272.8" y="145">L</text>
</g>
<text font-size="7.5" fill="#231f20" x="362.3" y="278.5">ME-Q0792</text>
<text font-size="6.2" fill="#2e3092" x="116.3" y="128.4" transform="rotate(-26 116.3 128.4)">920</text>
<g font-size="5.6" fill="#2c3695">
<text x="312.9" y="61.1">P</text>
<text x="267.9" y="78.3">C</text>
</g>
<text font-size="5.6" fill="#231f20" x="361.3" y="239.2">PN-EN22768-mL</text>
<text font-size="5.3" fill="#2e3092" x="60.8" y="164.6" transform="rotate(66 60.8 164.6)">100</text>
<text font-size="5.2" fill="#231f20" x="369" y="247.6">ME-N651</text>
<text font-size="4.9" fill="#231f20" x="302.3" y="232.5">RACKSYSTEM</text>
<g font-size="4.7" fill="#231f20">
<text x="308.5" y="272.9">PÓŁKA NA BELE</text>
<text x="304.2" y="278.1">MATERIAŁU G-870 L-</text>
</g>
<g font-size="4.2" fill="#231f20">
<text x="28.5" y="266.9">ELEMENT PRZEZNACZONY JEST DO SKŁADOWANIA BELI MATERIAŁU</text>
<text x="28.5" y="276.4">MAKSYMALNE OBCIĄŻENIE RÓWNOMIERNE Qc-70KG</text>
<text x="28.5" y="281.1">MAKSYMALNE OBCIĄŻENIE PUNKTOWE Qp- 15KG</text>
</g>
<g font-size="4.1" fill="#231f20">
<text x="354.3" y="207.3">SYMBOL</text>
<text x="390.5" y="207.3">L (MM)</text>
<text x="354.3" y="212.7">ME-Q07921000</text>
<text x="390.5" y="212.7">1000</text>
<text x="354.3" y="218">ME-Q07921250</text>
<text x="390.5" y="218">1250</text>
</g>
<text font-size="3.9" fill="#231f20" x="362.3" y="253.9">A3</text>
<text font-size="3.2" fill="#231f20" x="354.8" y="267.3">SYMBOL</text>
<g font-size="2.2" fill="#231f20">
<text x="303.6" y="245.4">Projekt jest władnością firmy</text>
<text x="303.6" y="247.9">RACKSYSTEM Sp. Z O.O.</text>
<text x="303.6" y="250.4">I w żadnej części nie może być:</text>
<text x="303.6" y="252.9">kopiowany, udostępniany</text>
<text x="303.6" y="255.4">ani wykorzystywany jako</text>
<text x="303.6" y="257.9">dokumentacja przez firmy trzecie.</text>
</g>
<g font-size="2" fill="#231f20">
<text x="383.1" y="228">WYMIARY NIE TOLEROWANE</text>
<text x="343.1" y="233.5">STĘP OSTRE</text>
<text x="357.7" y="229">NIE SKALUJ RYSUNKU</text>
<text x="383.1" y="230.5">WYKONAĆ WEDŁUG:</text>
<text x="303.1" y="235.6">Sp. Z O.O.</text>
<text x="343.1" y="236">KRAWĘDZIE</text>
<text x="339.9" y="245.5">WERSJA</text>
<text x="341.2" y="249.5">V1</text>
<text x="340.7" y="257.8">28.09.2014</text>
<text x="342.6" y="253">DATA</text>
<text x="360" y="257.8">SKALA:1:1</text>
<text x="374.4" y="253.9">WYKONAŁ</text>
<text x="341.5" y="262.4">NR RYSUNKU</text>
<text x="359.1" y="261.9">ARKUSZ 1 Z 1</text>
<text x="307.1" y="266.5">TYTUŁ:</text>
</g>
<text font-size="1.3" fill="#231f20" x="358.6" y="244.1">SYMBOL RS</text>
</svg>
